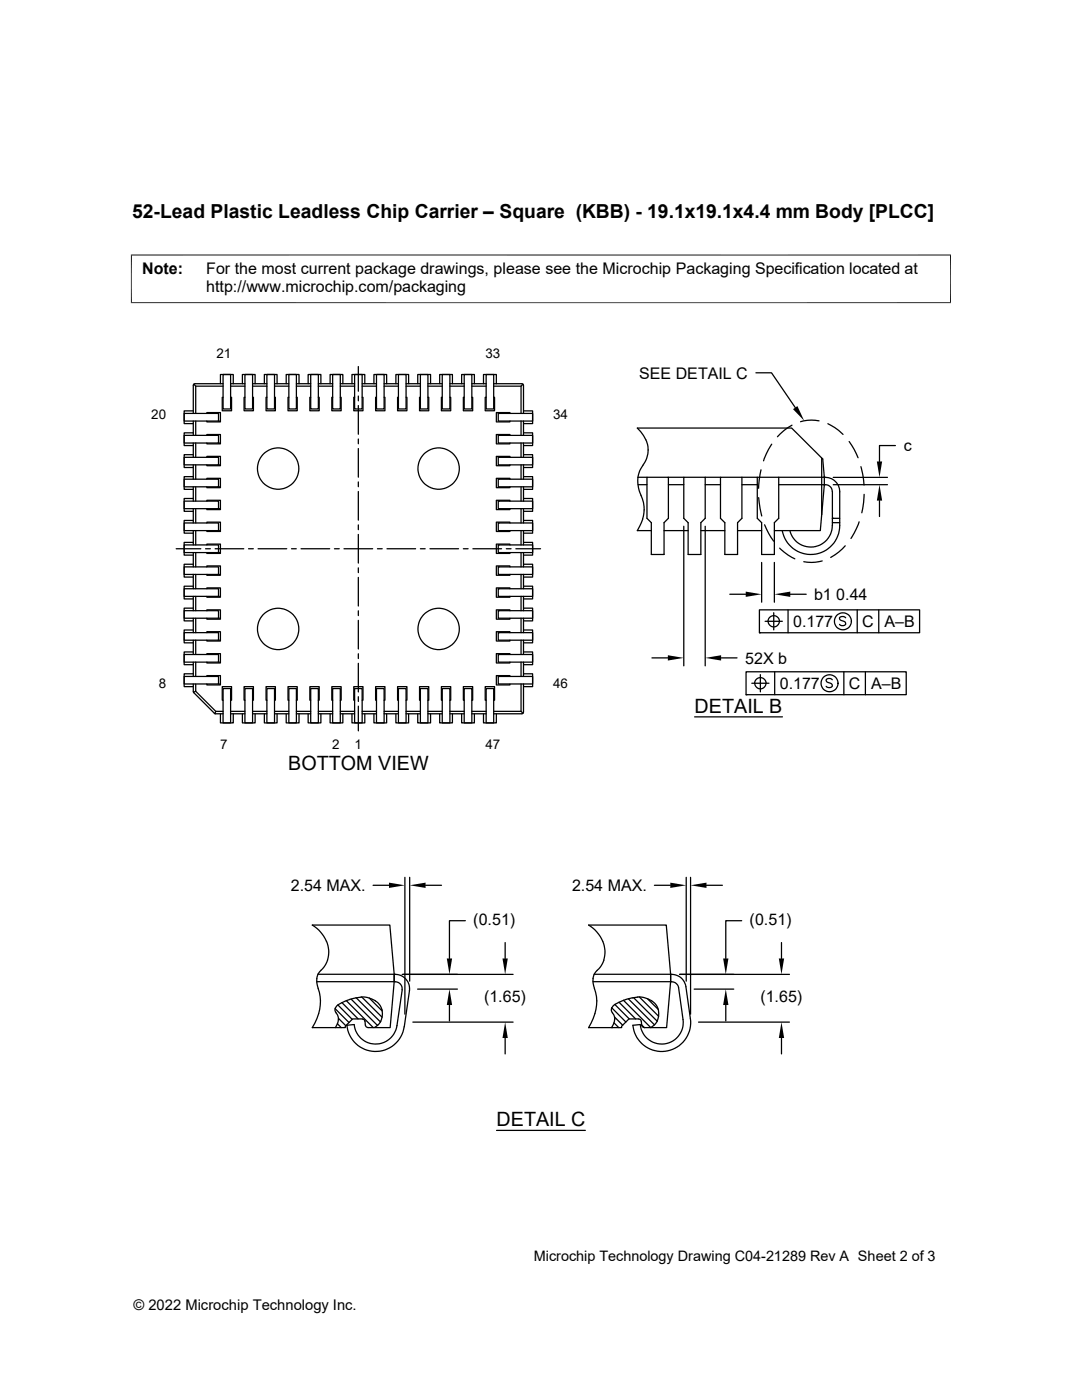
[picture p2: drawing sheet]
<svg xmlns="http://www.w3.org/2000/svg" width="216mm" height="279mm" viewBox="0 0 216 279" stroke-linecap="round" stroke-linejoin="round" font-family="sans-serif">
<g fill="none" stroke="#000" stroke-width=".25">
<path d="M38.6 76.9v5.6M38.7 76.7l.4 .4v5.4M38.9 76.6l-.3 .3M38.9 76.6h5.6M39.1 77.1h5.4M44 76.6v-1.9h2.5v1.9M44.5 74.7h1.5v6.9h-1.5zM44.5 79.3h-.2v2.7h1.9v-2.7h-.2M46 76.6h2.9M46 77.1h2.9M48.4 76.6v-1.9h2.5v1.9M48.9 74.7h1.5v6.9h-1.5z"/>
<path d="M48.9 79.3h-.2v2.7h1.9v-2.7h-.2M50.4 76.6h2.9M50.4 77.1h2.9M52.7 76.6v-1.9h2.6v1.9M53.3 74.7h1.5v6.9h-1.5zM53.3 79.3h-.2v2.7h1.8v-2.7h-.1M54.8 76.6h2.8M54.8 77.1h2.8M57.1 76.6v-1.9h2.6v1.9M57.6 74.7h1.5v6.9h-1.5zM57.6 79.3h-.1v2.7h1.8v-2.7h-.2M59.1 76.6h2.9"/>
<path d="M59.1 77.1h2.9M61.5 76.6v-1.9h2.5v1.9M62 74.7h1.5v6.9h-1.5zM62 79.3h-.2v2.7h1.9v-2.7h-.2M63.5 76.6h2.9M63.5 77.1h2.9M65.9 76.6v-1.9h2.5v1.9M66.4 74.7h1.5v6.9h-1.5zM66.4 79.3h-.2v2.7h1.9v-2.7h-.2M67.9 76.6h2.9M67.9 77.1h2.9M70.2 76.6v-1.9h2.6v1.9"/>
<path d="M70.8 74.7h1.5v6.9h-1.5zM70.8 79.3h-.2v2.7h1.8v-2.7h-.1M71.5 73.2v4.9M71.5 79v1M72.3 76.6h2.8M72.3 77.1h2.8M74.6 76.6v-1.9h2.6v1.9M75.1 74.7h1.5v6.9h-1.5zM75.1 79.3h-.1v2.7h1.8v-2.7h-.2M76.6 76.6h2.9M76.6 77.1h2.9M79 76.6v-1.9h2.5v1.9"/>
<path d="M79.5 74.7h1.5v6.9h-1.5zM79.5 79.3h-.2v2.7h1.9v-2.7h-.2M81 76.6h2.9M81 77.1h2.9M83.4 76.6v-1.9h2.5v1.9M83.9 74.7h1.5v6.9h-1.5zM83.9 79.3h-.2v2.7h1.9v-2.7h-.2M85.4 76.6h2.8M85.4 77.1h2.8M87.7 76.6v-1.9h2.6v1.9M88.2 74.7h1.6v6.9h-1.6zM88.2 79.3h-.1v2.7h1.8v-2.7h-.1"/>
<path d="M89.8 76.6h2.8M89.8 77.1h2.8M92.1 76.6v-1.9h2.6v1.9M92.6 74.7h1.5v6.9h-1.5zM92.6 79.3h-.1v2.7h1.8v-2.7h-.2M94.1 76.6h2.9M94.1 77.1h2.9M96.5 76.6v-1.9h2.5v1.9M97 74.7h1.5v6.9h-1.5zM97 79.3h-.2v2.7h1.9v-2.7h-.2M98.5 76.6h5.6M104 77.1v5.4"/>
<path d="M104.1 76.6l.3 .2 .1 5.7M104.4 76.7l-.4 .4h-5.5M150.8 74.4h3.1l4.8 6.9M36.7 82.5h6.9v1.5h-6.9zM36.7 86.9h6.9v1.5h-6.9zM36.7 91.3h6.9v1.5h-6.9zM36.7 95.6h6.9v1.6h-6.9zM38.6 82h-1.9v2.5h1.9M38.6 86.4h-1.9v2.5h1.9M38.6 90.7h-1.9v2.6h1.9M38.6 95.1h-1.9v2.6h1.9M38.6 99.5h-1.9v2.5h1.9"/>
<path d="M38.6 84v2.9M38.6 88.4v2.9M38.6 92.8v2.8M38.6 97.2v2.8M39.1 84v2.9M39.1 88.4v2.9M39.1 92.8v2.8M39.1 97.2v2.8M41.3 82.5v-.2h2.7v1.9h-2.7v-.2M41.3 86.9v-.2h2.7v1.9h-2.7v-.2M41.3 91.3v-.2h2.7v1.8h-2.7v-.1M41.3 95.6v-.1h2.7v1.8h-2.7v-.1"/>
<path d="M43.6 84h.1M43.6 88.4h.1M43.6 92.8h.1M43.6 97.2h.1M71.5 80.9v5.8M71.5 87.6v1M71.5 89.5v5.7M71.5 96.2v.9M71.5 98.1v5.7M99.4 95.6h6.9v1.6h-6.9zM99.4 95.6h.1M99.4 91.3h6.9v1.5h-6.9z"/>
<path d="M99.4 91.3h.1M99.4 86.9h6.9v1.5h-6.9zM99.4 86.9h.1M99.4 82.5h6.9v1.5h-6.9zM99.4 82.5h.1M101.7 95.6v-.1h-2.7v1.8h2.7v-.1M101.7 91.3v-.2h-2.7v1.8h2.7v-.1M101.7 86.9v-.2h-2.7v1.9h2.7v-.2M101.7 82.5v-.2h-2.7v1.9h2.7v-.2M104 84v2.9M104 88.4v2.9M104 92.8v2.8"/>
<path d="M104 97.2v2.8M104.5 99.5h1.8v2.5h-1.8M104.5 95.1h1.8v2.6h-1.8M104.5 90.7h1.8v2.6h-1.8M104.5 86.4h1.8v2.5h-1.8M104.5 82h1.8v2.5h-1.8M104.5 84v2.9M104.5 88.4v2.9M104.5 92.8v2.8M104.5 97.2v2.8M127.3 95.2h1.8M127.3 96.7h1.8"/>
<path d="M128.3 92.9a5.1 5.1 0 0 0-.5-6.8l-.6-.7h30.8l6.2 6.2 .3 3.6h-.5v7.5M128.3 92.9a5.7 5.7 0 0 0-.4 6 6.5 6.5 0 0 1 .6 2.9M129.1 95.3h4.3v8.1l-.9 .9v6.4h-2.5v-6.4l-.9-.9zM133.4 95.2h3M133.4 96.7h3M136.4 95.3h4.3v8.1l-.9 .9v6.4h-2.5v-6.4l-.9-.9zM140.7 95.2h3.1M140.7 96.7h3.1M143.8 95.3h4.2v8.1l-.8 .9v6.4h-2.6v-6.4l-.8-.9zM148 95.2h3.1M148 96.7h3.1M151.1 95.3h4.3v8.1l-.9 .9v6.4h-2.5v-6.4l-.9-.9z"/>
<path d="M151.4 99.3l.6 3.7M151.8 93.8l-.4 3.7M154 88.6l-1.1 2-.5 1.4M155.4 96.7h9.1l-.8 9.2h-9.2M158 84.9a10.8 10.8 0 0 0-2.9 2.3M163.4 84a7.7 7.7 0 0 0-3.7 .2M164 91.4v3.8h-8.6M164.7 95.2l-.2 .1v1.4a1.4 1.4 0 0 1 1.6 1.4M164.7 95.3a2.84 2.84 0 0 1 2.9 2.8v5.3M165.2 84.6a10.2 10.2 0 0 1 3 2.1M166.1 98.1v5.3M166.3 96.7h10.8"/>
<path d="M166.3 95.3h10.8M169.4 88.1l1 1.6 .8 1.7M171.8 93.1l.3 1.6 .3 2.1M172.4 98.7l-.1 1.6-.3 2M175.5 99.9v3.2M178.7 88.9h-3.2v3.2M35.2 109.5h4.9M36.7 100h6.9v1.5h-6.9zM36.7 104.4h6.9v1.5h-6.9zM36.7 108.8h6.9v1.5h-6.9zM36.7 113.1h6.9v1.5h-6.9zM36.7 117.5h6.9v1.5h-6.9z"/>
<path d="M38.6 103.9h-1.9v2.5h1.9M38.6 108.2h-1.9v2.6h1.9M38.6 112.6h-1.9v2.6h1.9M38.6 117h-1.9v2.5h1.9M38.6 101.5v2.9M38.6 105.9v2.9M38.6 110.3v2.8M38.6 114.6v2.9M38.6 119v2.9M39.1 101.5v2.9M39.1 105.9v2.9M39.1 110.3v2.8"/>
<path d="M39.1 114.6v2.9M39.1 119v2.9M41 109.5h1M41.3 100v-.2h2.7v1.9h-2.7v-.2M41.3 104.4v-.2h2.7v1.9h-2.7v-.2M41.3 108.8v-.2h2.7v1.8h-2.7v-.1M41.3 113.1v-.2h2.7v1.9h-2.7v-.2M41.3 117.5v-.2h2.7v1.9h-2.7v-.2M42.9 109.5h5.7M43.6 101.5h.1M43.6 105.9h.1M43.6 110.3h.1"/>
<path d="M43.6 114.6h.1M43.6 119h.1M49.6 109.5h.9M51.5 109.5h5.7M58.2 109.5h.9M60.1 109.5h5.7M66.7 109.5h1M68.6 109.5h5.8M71.5 104.8v.9M71.5 106.7v5.7M71.5 113.3v1M71.5 115.2v5.7"/>
<path d="M75.3 109.5h1M77.2 109.5h5.7M83.9 109.5h.9M85.8 109.5h5.7M92.5 109.5h.9M94.4 109.5h5.7M99.4 117.5h6.9v1.5h-6.9zM99.4 117.5h.1M99.4 113.1h6.9v1.5h-6.9zM99.4 113.1h.1M99.4 108.8h6.9v1.5h-6.9zM99.4 108.8h.1"/>
<path d="M99.4 104.4h6.9v1.5h-6.9zM99.4 104.4h.1M99.4 100h6.9v1.5h-6.9zM99.4 100h.1M101 109.5h1M101.7 117.5v-.2h-2.7v1.9h2.7v-.2M101.7 113.1v-.2h-2.7v1.9h2.7v-.2M101.7 108.8v-.2h-2.7v1.8h2.7v-.1M101.7 104.4v-.2h-2.7v1.9h2.7v-.2M101.7 100v-.2h-2.7v1.9h2.7v-.2M102.9 109.5h5M104 101.5v2.9"/>
<path d="M104 105.9v2.9M104 110.3v2.8M104 114.6v2.9M104 119v2.9M104.5 117h1.8v2.5h-1.8M104.5 112.6h1.8v2.6h-1.8M104.5 108.2h1.8v2.6h-1.8M104.5 103.9h1.8v2.5h-1.8M104.5 101.5v2.9M104.5 105.9v2.9M104.5 110.3v2.8M104.5 114.6v2.9"/>
<path d="M104.5 119v2.9M128.2 103.6l-1 2.3h2.8M128.5 101.8l-.3 1.8M132.5 105.9h4.8M136.4 105v27.9M139.8 105.9h4.8M140.7 105v27.9M145.6 118.6h3.2M147.2 105.9h4.8M152 112.2v8M152.6 104.7l.8 1.7 1 1.6M154.5 112.2v8"/>
<path d="M155.6 109.4l1.6 1.3 1.4 .8M157.7 118.6h3.2M164.1 112l-.6 .1a7.7 7.7 0 0 1-3.1 0M166.1 104.9a4.3 4.3 0 0 1-3.8 4.3 4.3 4.3 0 0 1-4.7-3.3M166.1 104.3v.6M166.1 103.4h1.5v.9h-1.5zM166.1 103.4h.1M167.6 104.3a5.8 5.8 0 0 1-5 6.3 5.8 5.8 0 0 1-6.5-4.7M168.7 108.9a10.5 10.5 0 0 1-2.9 2.4M171.4 104.1l-.5 1.4-1.1 2M36.7 121.9h6.9v1.5h-6.9zM36.7 126.3h6.9v1.5h-6.9z"/>
<path d="M36.7 130.6h6.9v1.5h-6.9zM36.7 135h6.9v1.5h-6.9zM38.6 121.4h-1.9v2.5h1.9M38.6 125.7h-1.9v2.6h1.9M38.6 130.1h-1.9v2.6h1.9M38.6 134.5h-1.9v2.5h1.9M38.6 123.4v2.9M38.6 127.8v2.8M38.6 132.1v2.9M38.6 136.5v1.5M38.6 138l4.4 4.4M39.1 123.4v2.9"/>
<path d="M39.1 127.8v2.8M39.1 132.1v2.9M39.1 138l4 4M39.1 136.5v1.5l-.5 .2M41.3 121.9v-.2h2.7v1.9h-2.7v-.2M41.3 126.3v-.2h2.7v1.8h-2.7v-.1M41.3 130.6v-.2h2.7v1.9h-2.7v-.2M41.3 135v-.2h2.7v1.9h-2.7v-.2M43.6 123.4h.1M43.6 127.8h.1M43.6 132.1h.1M43.6 136.5h.1"/>
<path d="M44.5 137.4h1.5v6.9h-1.5zM44.5 139.7h-.2v-2.7h1.9v2.7h-.2M48.9 137.4h1.5v6.9h-1.5zM48.9 139.7h-.2v-2.7h1.9v2.7h-.2M53.3 137.4h1.5v6.9h-1.5zM53.3 139.7h-.2v-2.7h1.8v2.7h-.1M57.6 137.4h1.5v6.9h-1.5zM57.6 139.7h-.1v-2.7h1.8v2.7h-.2M62 137.4h1.5v6.9h-1.5zM62 139.7h-.2v-2.7h1.9v2.7h-.2M66.4 137.4h1.5v6.9h-1.5zM66.4 139.7h-.2v-2.7h1.9v2.7h-.2"/>
<path d="M70.8 137.4h1.5v6.9h-1.5zM70.8 139.7h-.2v-2.7h1.8v2.7h-.1M71.5 121.9v1M71.5 123.8v5.7M71.5 130.5v.9M71.5 132.4v5.7M71.5 139v1M75.1 137.4h1.5v6.9h-1.5zM75.1 139.7h-.1v-2.7h1.8v2.7h-.2M79.5 137.4h1.5v6.9h-1.5zM79.5 139.7h-.2v-2.7h1.9v2.7h-.2M83.9 137.4h1.5v6.9h-1.5z"/>
<path d="M83.9 139.7h-.2v-2.7h1.9v2.7h-.2M88.2 137.4h1.6v6.9h-1.6zM88.2 139.7h-.1v-2.7h1.8v2.7h-.1M92.6 137.4h1.5v6.9h-1.5zM92.6 139.7h-.1v-2.7h1.8v2.7h-.2M97 137.4h1.5v6.9h-1.5zM97 139.7h-.2v-2.7h1.9v2.7h-.2M99.4 135h6.9v1.5h-6.9zM99.4 135h.1M99.4 130.6h6.9v1.5h-6.9zM99.4 130.6h.1M99.4 126.3h6.9v1.5h-6.9z"/>
<path d="M99.4 126.3h.1M99.4 121.9h6.9v1.5h-6.9zM99.4 121.9h.1M101.7 135v-.2h-2.7v1.9h2.7v-.2M101.7 130.6v-.1h-2.7v1.8h2.7v-.2M101.7 126.3v-.2h-2.7v1.8h2.7v-.1M101.7 121.9v-.2h-2.7v1.9h2.7v-.2M104 136.5v5.5l.4 .3M104 123.4v2.9M104 127.8v2.8M104 132.1v2.9M104.5 136.5l-.1 5.7-.3 .2"/>
<path d="M104.5 134.5h1.8v2.5h-1.8M104.5 130.1h1.8v2.6h-1.8M104.5 125.7h1.8v2.6h-1.8M104.5 121.4h1.8v2.5h-1.8M104.5 123.4v2.9M104.5 127.8v2.8M104.5 132.1v2.9M130.1 131.3h3.2M143.9 131.3h3.2M148.9 134.1h31.9v4.5h-31.9zM148.9 138.6h.1M150 136.4h3.4"/>
<path d="M151.5 121.7h32v4.6h-32zM151.5 126.3h.1M151.7 134.6v3.5M152.7 124h3.4M154.4 122.3v3.4M154.6 134.1v4.5M155.5 124a1.13 1.13 0 0 1-1.6 1 1.13 1.13 0 0 1-.3-1.9 1.13 1.13 0 0 1 1.8 .5l.1 .4M157.2 121.7v4.6M166.1 135.7a.7 .7 0 0 0-1.3 .1l.2 .3 .9 .3 .2 .6a.83 .83 0 0 1-1.3 0M168.4 134.1v4.5M168.7 123.3a.7 .7 0 0 0-1.2 .2l.2 .2 .7 .3a.43 .43 0 0 1 .3 .3 .43 .43 0 0 1-.1 .5 .86 .86 0 0 1-1.1-.2M171 121.7v4.6"/>
<path d="M172.7 134.1v4.5M175.3 121.7v4.6M43 142.5h1.5M44 142.5v1.8h2.5v-1.8M44.5 142h-1.4l-.2 .5M46 142.5h2.9M46 142h2.9M48.4 142.5v1.8h2.5v-1.8M50.4 142.5h2.9M50.4 142h2.9M52.7 142.5v1.8h2.6v-1.8M54.8 142.5h2.8"/>
<path d="M54.8 142h2.8M57.1 142.5v1.8h2.6v-1.8M59.1 142.5h2.9M59.1 142h2.9M61.5 142.5v1.8h2.5v-1.8M63.5 142.5h2.9M63.5 142h2.9M65.9 142.5v1.8h2.5v-1.8M67.9 142.5h2.9M67.9 142h2.9M70.2 142.5v1.8h2.6v-1.8M71.5 140.9v5"/>
<path d="M72.3 142.5h2.8M72.3 142h2.8M74.6 142.5v1.8h2.6v-1.8M76.6 142.5h2.9M76.6 142h2.9M79 142.5v1.8h2.5v-1.8M81 142.5h2.9M81 142h2.9M83.4 142.5v1.8h2.5v-1.8M85.4 142.5h2.8M85.4 142h2.8M87.7 142.5v1.8h2.6v-1.8"/>
<path d="M89.8 142.5h2.8M89.8 142h2.8M92.1 142.5v1.8h2.6v-1.8M94.1 142.5h2.9M94.1 142h2.9M96.5 142.5v1.8h2.5v-1.8M98.5 142h5.5M98.5 142.5h5.6M138.6 143.1h17.5M74.4 176.7h3.2M80.8 175.1v27.3M81.7 175.1v20.7"/>
<path d="M84.9 176.7h3.2M130.6 176.7h3.2M136.9 175.1v20.7M137.8 175.1v27.3M141 176.7h3.1M63.2 195.9h15.5M63.4 194.4l15.5 .1a2.88 2.88 0 0 1 2.8 3.2l-1 7.2a5.8 5.8 0 0 1-5.9 4.9 5.8 5.8 0 0 1-5.6-5.2M69.1 199.7l5.4 5.4M69.8 199.5l-2.2 .9-.7 .8M69.8 199.5l1.3-.3a4.6 4.6 0 0 1 3.8 .5M70.1 199.4l5.2 5.3M71.1 199.1l4.8 4.8"/>
<path d="M72.2 199l4 4M73.7 199.2l2.6 2.6M74.9 199.7l1 1 .3 .7M78.7 194.4v1.5h.2M78.9 195.9a1.36 1.36 0 0 1 1.3 1.6M80.2 194.5h22.2M80.3 197.5l-1.1 7.2M83.3 197.4h8M92.9 183.7h-3.2v7.6M100.8 188.1v3.2M118.3 195.9h15.5M118.6 194.4h15.2"/>
<path d="M118.6 197.3a8.7 8.7 0 0 1-1.1 7.8h6.5v-.3l1.5-1.5h1.9M120.5 191.6a6.2 6.2 0 0 0-3-7h15.4l.9 9.8v1.5l-.8 9.2h-4.4l-.4-.2-.1-.3M120.5 191.6a5.9 5.9 0 0 1-1.8 2.5 3.5 3.5 0 0 0-.1 3.2M124.4 199.6l5.5 5.5 .7-.6M124.9 199.5l-1.6 .7a1.51 1.51 0 0 0-1.3 1.6l.6 .9 .1 .7M125.4 199.3l5.2 5.2 .5-.7M126.4 199.1l4.7 4.7M127.2 199a3.7 3.7 0 0 1 4.2 3.3l-.3 1.5M127.2 199l-2.3 .5M127.6 198.9l3.8 3.9M129.2 199.3l2.2 2.2M134 195.9a1.39 1.39 0 0 1 1.4 1.2"/>
<path d="M134 195.9h-.2v-1.5a2.91 2.91 0 0 1 3.1 2.5l.9 6.4a5.8 5.8 0 0 1-5.1 6.5 5.8 5.8 0 0 1-6.4-5.2l1.4-.1a4.3 4.3 0 0 0 4.8 3.8 4.3 4.3 0 0 0 3.8-4.8l-.9-6.4M135.6 194.5h21.9M138.5 197.4h7.9M148 183.7h-3.2v7.6M155.9 188.1v3.2M66.9 201.3l2.7 2.8M66.9 201.2l-.1 .5 .3 .4M67.1 202.1l.3 .6 .1 .7M67.3 204.3l.8 .8M67.4 200.6l2.9 2.8M67.5 203.2l1.5 1.5M67.5 203.4l-.1 .9-.5 .8"/>
<path d="M68.2 200.1l3.3 3.2M70.7 204.5l-1.5 .1M70.7 204.5a4.3 4.3 0 0 0 4.1 3.9 4.3 4.3 0 0 0 4.4-3.7M72.3 203.4l.5 .3 .1 .9M72.3 203.3h-1.9l-1.5 1.5v.3h-6.6a9.3 9.3 0 0 0 .9-8.8 3.2 3.2 0 0 1 1.4-3.2 5.7 5.7 0 0 0-1.4-7.8l-.9-.7h15.5l.9 9.8v1.5l-.8 9.2h-4.5l-.3-.2-.2-.3M75.5 204.5l-.8 .6M76 203.8l-.5 .7M76.2 201.4l.1 1.2-.3 1.2M82.4 204h20M89.7 200.6v3.2M100.8 207.2v3.1M122.1 201.1l2.8 2.9"/>
<path d="M122.1 205l.1 .1M122.5 204.1l1 1M122.6 203l1.6 1.6M122.7 203.4l-.2 .9-.5 .8M122.7 200.5l2.9 2.8M123.5 200l3.3 3.3M127.4 203.4l.5 .3 .1 .9M128 204.6l.6 .5M139.4 204h18.1M144.8 200.6v3.2M155.9 207.2v3.1M99.1 225.6h17.7"/>
<circle cx="55.5" cy="93.5" r="4.1"/>
<circle cx="87.5" cy="93.5" r="4.1"/>
<circle cx="55.5" cy="125.5" r="4.1"/>
<circle cx="87.5" cy="125.5" r="4.1"/>
<circle cx="151.7" cy="136.3" r="1.13"/>
<circle cx="165.5" cy="136.4" r="1.69"/>
<circle cx="168.2" cy="124" r="1.69"/>
</g>
<path d="M26.1 50.9h163.7M26.2 50.8v9.7M189.7 50.8v9.7M26.1 60.4h163.7" fill="none" stroke="#000" stroke-width=".2"/>
<g fill="#000">
<path d="M158.2 81.7l.9-.7 1.4 3zM175.5 96.7l.5 3.2h-1zM175 92.1h1l-.5 3.2zM148.8 118.1l3.2 .5-3.2 .5zM154.5 118.6l3.2-.5v1zM133.3 130.8l3.1 .5-3.1 .5zM140.7 131.3l3.2-.5v1zM77.6 176.1l3.2 .6-3.2 .5zM81.7 176.7l3.2-.6v1.1zM133.8 176.1l3.1 .6-3.1 .5zM137.8 176.7l3.2-.6v1.1zM89.2 191.3h1l-.5 3.2z"/>
<path d="M100.3 191.3h1l-.5 3.2zM144.3 191.3h1.1l-.6 3.2zM155.4 191.3h1.1l-.6 3.2zM89.7 197.4l.5 3.2h-1zM100.8 204l.5 3.2h-1zM144.8 197.4l.6 3.2h-1.1zM155.9 204l.6 3.2h-1.1z"/>
</g>
<g font-size="3.9">
<text x="26.4" y="43.5">52-Lead Plastic Leadless Chip Carrier – Square (KBB) - 19.1x19.1x4.4 mm Body [PLCC]</text>
<text x="138.6" y="142.2">DETAIL B</text>
<text x="57.5" y="153.6">BOTTOM VIEW</text>
<text x="99.1" y="224.7">DETAIL C</text>
</g>
<g font-size="3.2">
<text x="28.4" y="54.7">Note:</text>
<text x="41.1" y="58.3">http://www.microchip.com/packaging</text>
<text x="41.1" y="54.7">For the most current package drawings, please see the Microchip Packaging Specification located at</text>
<text x="127.5" y="75.5">SEE DETAIL C</text>
<text x="180.3" y="90">c</text>
<text x="162.4" y="119.7">b1 0.44</text>
<text x="158.3" y="125.1">0.177</text>
<text x="172" y="125.1">C</text>
<text x="176.5" y="125.1">A–B</text>
<text x="148.7" y="132.4">52X b</text>
<text x="155.6" y="137.5">0.177</text>
<text x="169.4" y="137.5">C</text>
<text x="173.8" y="137.5">A–B</text>
<text x="58" y="177.8">2.54 MAX.</text>
<text x="114.2" y="177.8">2.54 MAX.</text>
<text x="94.4" y="184.6">(0.51)</text>
<text x="149.6" y="184.6">(0.51)</text>
<text x="96.6" y="200">(1.65)</text>
<text x="151.7" y="200">(1.65)</text>
</g>
<g font-size="2.9">
<text x="106.5" y="251.7">Microchip Technology Drawing C04-21289 Rev A Sheet 2 of 3</text>
<text x="26.6" y="261.3">© 2022 Microchip Technology Inc.</text>
</g>
<g font-size="2.7">
<text x="43.2" y="71.5">21</text>
<text x="96.9" y="71.4">33</text>
<text x="30.2" y="83.6">20</text>
<text x="110.4" y="83.6">34</text>
<text x="31.7" y="137.3">8</text>
<text x="110.4" y="137.3">46</text>
<text x="43.9" y="149.4">7</text>
<text x="66.3" y="149.4">2</text>
<text x="70.8" y="149.4">1</text>
<text x="96.9" y="149.4">47</text>
</g>
</svg>
